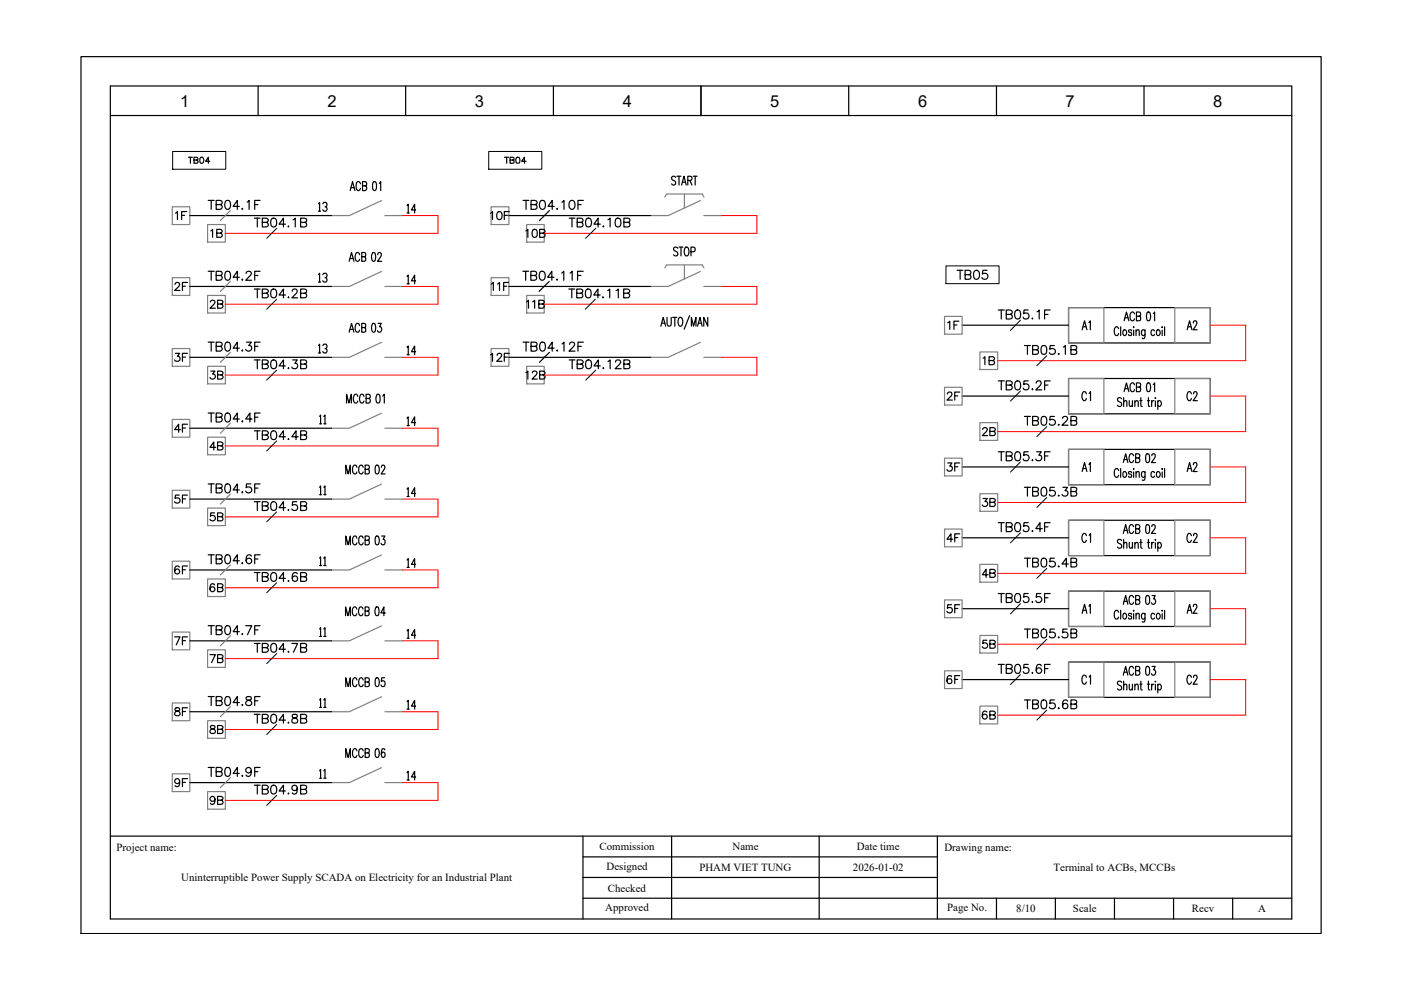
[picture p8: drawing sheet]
<svg xmlns="http://www.w3.org/2000/svg" width="297mm" height="210mm" viewBox="0 0 297 210" stroke-linecap="round" stroke-linejoin="round" font-family="sans-serif">
<!-- layer: Frame_text -->
<path d="M17.2 12h262.9v185.9h-262.9z" fill="none" stroke="#000" stroke-width=".25"/>
<!-- layer: 0 -->
<g fill="none" stroke="#000" stroke-width=".25">
<path d="M23.4 18.2h250.5v176.6h-250.5zM54.7 18.2v6.3M86 18.2v6.3M117.3 18.2v6.3M148.6 18.2v6.3M179.9 18.2v6.3M211.3 18.2v6.3M242.6 18.2v6.3M23.4 24.5h250.5M74.4 39.8h.6M76.4 39a.5 .5 0 0 0-.6-.5 .5 .5 0 0 0-.3 .7v.5a.5 .5 0 0 0 .3 .7 .5 .5 0 0 0 .6-.5M76.9 39.4l.7-.1 .2-.2-.2-.5-.7-.1v1.9l.7-.1 .2-.5-.4-.4"/>
<path d="M79.1 38.6l.4-.1a1.48 1.48 0 0 1 0 1.9h-.1a1.63 1.63 0 0 1-.3-1.8zM80.4 38.9l.3-.4v1.9M143.2 37.6a.45 .45 0 0 0-.6-.2 .45 .45 0 0 0-.2 .6l.6 .3a.47 .47 0 0 1 .2 .8 .47 .47 0 0 1-.8-.1M143.5 37.4h.9M144 37.4v1.8M144.5 39.2l.5-1.8 .5 1.8M144.7 38.6h.6M145.8 38.3l.8-.1 .1-.3-.1-.4-.8-.1v1.8M146.2 38.3l.5 .9M147 37.4h.8M147.4 37.4v1.8M74 55.4l.5-1.9 .5 1.9"/>
<path d="M74.2 40.4l.5-1.9 .6 1.9M74.2 54.8h.7M76.2 54a.43 .43 0 0 0-.2-.4 .43 .43 0 0 0-.4 0 1.32 1.32 0 0 0 .1 1.8 .45 .45 0 0 0 .5-.4M76.7 54.4h.5l.3-.1-.1-.7-.7-.1v1.9h.5l.3-.3a.45 .45 0 0 0-.3-.7M79 53.6h.5l.2 .7a.84 .84 0 0 1-.6 1.1 1.46 1.46 0 0 1-.1-1.8zM80.1 54l.1-.3a.42 .42 0 0 1 .6 0 .42 .42 0 0 1 0 .6l-.8 1.1h.9M143.7 52.6a.46 .46 0 0 0-.6-.2 .46 .46 0 0 0-.2 .6l.6 .4a.48 .48 0 0 1 .1 .8 .48 .48 0 0 1-.8-.2M144 52.4h.8M144.4 52.4v1.9M145.3 52.5l.1-.1a1.04 1.04 0 0 1 .6 1.6l-.3 .3a1.04 1.04 0 0 1-.5-1.7zM146.5 53.4l.8-.1 .1-.3-.1-.5-.8-.1v1.9M44.1 72.5h1.3"/>
<path d="M44.8 72.5v2M45.8 73.4l1.1-.1 .2-.2-.2-.5-1.1-.1v2h.8l.5-.4a.52 .52 0 0 0-.5-.7M47.9 72.6a.61 .61 0 0 1 .9 .3 .96 .96 0 0 1-.6 1.6 1.27 1.27 0 0 1-.3-1.9zM50.7 73.8h-1.3l.9-1.3v2M52.3 72.5h1l-.6 .8a.64 .64 0 0 1 .6 .9 .64 .64 0 0 1-1.1 0l-.1-.1M54 73.4h.7M55.1 72.5h-1.1v2M74 70.4l.5-1.8 .5 1.8M74.2 69.8h.7M76.2 69a.43 .43 0 0 0-.2-.4 .43 .43 0 0 0-.4 .1 1.32 1.32 0 0 0 .1 1.7 .45 .45 0 0 0 .5-.4M76.7 69.5h.5l.3-.2-.1-.6-.7-.1v1.8h.5l.3-.3a.45 .45 0 0 0-.3-.6M79 68.7h.5l.2 .7a.84 .84 0 0 1-.6 1 1.46 1.46 0 0 1-.1-1.7z"/>
<path d="M80.2 68.6h.6l-.3 .7a.54 .54 0 0 1 .4 .7 .54 .54 0 0 1-.8 .3l-.1-.2M110.9 72.5h1.3M111.5 72.5v2M112.6 73.4l1.1-.1 .2-.2-.2-.5-1.1-.1v2h.8l.5-.4a.52 .52 0 0 0-.5-.7M114.7 72.6a.61 .61 0 0 1 .9 .3 .96 .96 0 0 1-.7 1.6 1.27 1.27 0 0 1-.2-1.9zM116.5 74.7l-2.1 2.1M117.5 73.8h-1.3l.9-1.3v2M118.1 74.3h.1l-.1 .2zM119.2 72.9l.4-.4v2M120.8 73l.3-.5 .6 .2a.6 .6 0 0 1-.1 .8l-1 1h1.3M122.5 73.4h.8M123.7 72.5h-1.2v2"/>
<path d="M140.1 69.2l.5-1.9 .5 1.9M140.3 68.5h.7M141.4 67.3l.1 1.6a.41 .41 0 0 0 .4 .3 .41 .41 0 0 0 .4-.3v-1.6M142.6 67.3h.9M143.1 67.3v1.9M144 67.4l.1-.1a1.04 1.04 0 0 1 .5 1.6l-.2 .3a1.04 1.04 0 0 1-.5-1.7zM146.2 66.9l-1.1 2.9M146.6 69.2v-1.9l.5 1.9 .5-1.9v1.9M147.9 69.2l.5-1.9 .5 1.9M148.1 68.5h.6M150.1 67.3v1.9l-.9-1.9v1.9M237.2 69.7l-.3-.4a.99 .99 0 0 0-.5 1.6l.2 .2h.3l.3-.4"/>
<path d="M237.6 69.3v1.8M238.2 70a.59 .59 0 0 1 .7 .4 .59 .59 0 0 1-.4 .7l-.4-.2v-.5zM238.3 68l.5-1.8 .5 1.8M238.5 67.4h.6M239.9 70.2l-.2-.3-.4 .1v.3l.5 .2 .1 .4-.2 .2h-.4v-.2M240.4 69.3v.2zM240.4 70v1.1M240.5 66.6a.42 .42 0 0 0-.2-.4 .42 .42 0 0 0-.5 0 1.35 1.35 0 0 0 .2 1.8 .45 .45 0 0 0 .5-.4M240.9 70.3l.3-.4 .3 .1v1.1M240.9 69.9v1.2M240.9 67h.8l.1-.7-.3-.1h-.6v1.8h.6l.3-.2v-.6l-.3-.2M242.8 69.9l-.1 1.7-.2 .2-.3-.1"/>
<path d="M242.8 70.2l-.2-.2a.58 .58 0 0 0-.7 .3 .58 .58 0 0 0 .3 .8h.3l.3-.2M243.2 66.2h.4a1.31 1.31 0 0 1 0 1.8h-.2a1.18 1.18 0 0 1-.3-1.5zM244.5 66.5l.3-.3v1.8M244.8 70.2l-.1-.2a.58 .58 0 0 0-.7 .3 .58 .58 0 0 0 .2 .8h.3l.3-.2M245.3 70a.59 .59 0 0 1 .7 .4 .59 .59 0 0 1-.4 .7l-.4-.2v-.5zM246.4 69.3v.2zM246.4 70v1.1M246.9 69.3v1.8M73.5 85.5v-1.9l.5 1.9 .5-1.9v1.9M75.7 99.1a.43 .43 0 0 0-.2-.4 .43 .43 0 0 0-.5 0 1.32 1.32 0 0 0 .1 1.8 .45 .45 0 0 0 .6-.4M75.8 84.1a.43 .43 0 0 0-.2-.5 .43 .43 0 0 0-.4 .1 1.32 1.32 0 0 0 .1 1.8 .45 .45 0 0 0 .5-.5M77 99.1a.43 .43 0 0 0-.2-.4 .43 .43 0 0 0-.5 0 1.32 1.32 0 0 0 .1 1.8 .45 .45 0 0 0 .6-.4"/>
<path d="M77.2 84.1a.43 .43 0 0 0-.3-.5 .43 .43 0 0 0-.4 .1 1.32 1.32 0 0 0 .1 1.8 .45 .45 0 0 0 .6-.5M77.4 99.5h.6l.3-.2-.1-.6-.8-.1v1.9h.6l.3-.4a.45 .45 0 0 0-.3-.6M77.6 84.5l.8-.1 .1-.3-.1-.4-.8-.1v1.9l.8-.1 .1-.5-.3-.4M79.7 98.7h.5l.2 .7a.84 .84 0 0 1-.5 1.1 .85 .85 0 0 1-.4-1.1zM79.9 83.7l.3-.1a1.17 1.17 0 0 1 .3 1.5l-.1 .3-.3 .1a1.46 1.46 0 0 1-.2-1.8zM80.8 99.1l.3-.5 .4 .1 .1 .5-.8 1.3h.8M81.1 84l.4-.4v1.9M237.2 99.8l-.3-.5a.99 .99 0 0 0-.5 1.7l.2 .2h.3l.3-.4M237.6 99.3v1.9M237.8 84.6a.46 .46 0 0 0-.6-.3 .46 .46 0 0 0-.2 .6l.7 .5 .1 .5a.51 .51 0 0 1-.9 0M238.2 98.1l.5-1.9 .4 1.9M238.2 85.3l.3-.4 .4 .1v1.2"/>
<path d="M238.2 84.3v1.9M238.3 83l.5-1.8 .5 1.8M238.3 97.4h.7M238.5 82.4h.6M239.4 84.9l.1 1.2 .3 .1 .3-.4M240.1 84.9v1.3M240.4 96.6l-.4-.4a1.04 1.04 0 0 0-.5 1.6l.3 .3h.2l.4-.5M240.4 99.3v.2zM240.5 81.6a.42 .42 0 0 0-.2-.4 .42 .42 0 0 0-.5 .1 1.35 1.35 0 0 0 .2 1.7 .45 .45 0 0 0 .5-.4M240.6 85.3l.3-.4 .3 .1 .1 1.2M240.6 84.9v1.3M240.8 97.1l.7-.1 .2-.2-.2-.5-.7-.1v1.9l.7-.1 .2-.6-.4-.3"/>
<path d="M240.9 100v1.2M240.9 82.1l.8-.1 .1-.6-.3-.2h-.6v1.8h.6l.3-.1v-.7l-.3-.1M241.7 84.9h.4M241.9 84.3v1.5v.3l.3 .1M242.8 100l-.1 1.7-.2 .1h-.3M243.1 96.3l.3-.1a.85 .85 0 0 1 .3 1.1l-.1 .7-.4 .1a1.65 1.65 0 0 1-.1-1.8zM243.2 81.3l.4-.1a1.31 1.31 0 0 1 0 1.8h-.2a1.18 1.18 0 0 1-.3-1.5zM243.3 84.9h.4M243.5 84.3v1.5v.3l.3 .1M244.2 84.9v1.3M244.2 96.6a.39 .39 0 0 1 .5-.4 .39 .39 0 0 1 .2 .6l-.8 1.3h.9M244.5 81.5l.3-.3v1.8"/>
<path d="M244.7 84.9a.44 .44 0 0 0-.5 .6M245 84.3v.2zM245 85v1.2M245.5 85.2l.1-.2a.58 .58 0 0 1 .7 .4 .58 .58 0 0 1-.3 .7l-.3 .1-.2-.3M245.5 84.9v1.9M246.4 99.3v.2zM246.9 99.3v1.9M44.1 102.6h1.3M44.8 102.6v1.9M45.8 103.5l1.1-.1 .2-.2-.2-.5-1.1-.1v1.9h.8l.5-.4a.52 .52 0 0 0-.5-.6M47.9 102.7a.61 .61 0 0 1 .9 .3 .96 .96 0 0 1-.6 1.5 1.27 1.27 0 0 1-.3-1.8zM50.7 103.9h-1.3l.9-1.3v1.9"/>
<path d="M53.2 102.6h-.9l-.1 .8a.67 .67 0 0 1 1 0 .67 .67 0 0 1-.1 1 .67 .67 0 0 1-1-.3M54 103.5h.7M55.1 102.6h-1.1v1.9M73.3 100.5v-1.9l.5 1.9 .5-1.9v1.9M73.3 115.5v-1.8l.5 1.8 .5-1.8v1.8M75.7 114.1a.43 .43 0 0 0-.2-.4 .43 .43 0 0 0-.5 0 1.32 1.32 0 0 0 .1 1.8 .45 .45 0 0 0 .6-.4M77 114.1a.43 .43 0 0 0-.2-.4 .43 .43 0 0 0-.5 0 1.32 1.32 0 0 0 .1 1.8 .45 .45 0 0 0 .6-.4M77.4 114.5h.6l.3-.1-.1-.7h-.8v1.8h.6l.3-.3a.45 .45 0 0 0-.3-.7M79.7 113.7h.5l.2 .8a.84 .84 0 0 1-.5 1 .85 .85 0 0 1-.4-1zM80.9 113.7h.7l-.4 .7a.55 .55 0 0 1 .4 .7 .55 .55 0 0 1-.7 .3l-.1-.2M237.8 114.6a.46 .46 0 0 0-.6-.2 .46 .46 0 0 0-.2 .6l.7 .4 .1 .6a.51 .51 0 0 1-.9 0M238.2 113.1l.5-1.9 .4 1.9"/>
<path d="M238.2 100.1a.59 .59 0 0 1 .7 .4 .59 .59 0 0 1-.4 .7l-.4-.2v-.5zM238.2 115.3l.3-.3 .4 .1v1.1M238.2 114.4v1.8M238.3 112.5h.7M239.4 115l.1 1.1 .3 .1 .3-.3M239.9 100.2l-.2-.2-.4 .1v.3l.5 .2 .1 .4-.2 .2-.4-.1v-.1M240.1 115v1.2M240.4 111.7l-.4-.5a1.04 1.04 0 0 0-.5 1.6l.3 .3h.2l.4-.4M240.4 100.1v1.1M240.6 115.3l.3-.3 .3 .1 .1 1.1M240.6 115v1.2M240.8 112.1l.7-.1 .2-.3-.2-.4-.7-.1v1.9l.7-.1 .2-.5-.4-.4"/>
<path d="M240.9 100.3l.3-.3 .3 .1v1.1M241.7 115h.4M241.9 114.4v1.5v.2l.3 .1M242.8 100.2l-.2-.1a.58 .58 0 0 0-.7 .3 .58 .58 0 0 0 .3 .7l.3 .1 .3-.2M243.1 111.3l.3-.1a.85 .85 0 0 1 .3 1.1l-.1 .7-.4 .1a1.65 1.65 0 0 1-.1-1.8zM243.3 115h.4M243.5 114.4v1.5v.2l.3 .1M244.2 115v1.2M244.2 111.7a.41 .41 0 0 1 .6-.4 .41 .41 0 0 1 .1 .7l-.8 1.1h.9M244.7 115a.44 .44 0 0 0-.5 .5M244.8 100.2l-.1-.1a.58 .58 0 0 0-.7 .3 .58 .58 0 0 0 .2 .7l.3 .1 .3-.2M245 114.4v.1z"/>
<path d="M245 115.1v1.1M245.3 100.1a.59 .59 0 0 1 .7 .4 .59 .59 0 0 1-.4 .7l-.4-.2v-.5zM245.5 115.3l.1-.2a.58 .58 0 0 1 .7 .3 .58 .58 0 0 1-.3 .7l-.3 .1-.2-.2M245.5 115v1.9M246.4 100.1v1.1M73.3 130.5v-1.8l.5 1.8 .5-1.8v1.8M75.6 129.1a.43 .43 0 0 0-.2-.4 .43 .43 0 0 0-.4 .1 1.32 1.32 0 0 0 .1 1.7 .45 .45 0 0 0 .5-.4M76.9 129.1a.43 .43 0 0 0-.2-.4 .43 .43 0 0 0-.4 .1 1.32 1.32 0 0 0 .1 1.7 .45 .45 0 0 0 .5-.4M77.4 129.6h.6l.2-.2-.1-.6-.7-.1v1.8h.6l.3-.3a.45 .45 0 0 0-.3-.6M79.7 128.8h.5l.2 .7a.84 .84 0 0 1-.5 1 1.46 1.46 0 0 1-.2-1.7zM81.7 129.9h-.9l.6-1.2v1.8M237.2 129.8l-.3-.4a.99 .99 0 0 0-.5 1.6l.2 .3h.3l.3-.5"/>
<path d="M237.6 129.4v1.9M238.2 128.1l.5-1.8 .4 1.8M238.2 130.1a.58 .58 0 0 1 .7 .4 .58 .58 0 0 1-.2 .7l-.3 .1-.3-.3v-.5zM238.3 127.5h.7M239.9 130.3l-.2-.3-.4 .1v.2v.2l.6 .2v.5l-.4 .1-.2-.3M240.4 126.7l-.4-.4a1.04 1.04 0 0 0-.5 1.6l.3 .2h.2l.4-.4M240.4 129.4v.2zM240.4 130.1v1.2M240.8 127.2l.7-.1 .2-.3-.2-.4-.7-.1v1.8l.7-.1 .2-.5-.4-.3M240.9 130.4l.3-.4 .3 .1v1.2M240.9 130v1.3M242.8 130l-.1 1.7-.2 .2-.3-.1"/>
<path d="M242.8 130.3l-.3-.3a.62 .62 0 0 0-.5 .6 .62 .62 0 0 0 .5 .7l.3-.3M243.1 126.4l.3-.1a.85 .85 0 0 1 .3 1l-.1 .7-.4 .1a1.65 1.65 0 0 1-.1-1.7zM244.2 126.3h.7l-.3 .7a.53 .53 0 0 1 .4 .7 .53 .53 0 0 1-.8 .3l-.1-.2M244.8 130.3l-.3-.3a.62 .62 0 0 0-.5 .6 .62 .62 0 0 0 .5 .7l.3-.3M245.3 130.1a.58 .58 0 0 1 .7 .4 .58 .58 0 0 1-.2 .7l-.3 .1-.3-.3v-.5zM246.4 129.4v.2zM246.4 130.1v1.2M246.9 129.4v1.9M44.1 147.7h1.3M44.8 147.7v1.9M45.8 148.6l1.1-.1 .2-.3-.2-.4-1.1-.1v1.9h.8l.5-.4a.52 .52 0 0 0-.5-.6M47.9 147.8a.61 .61 0 0 1 .9 .3 .96 .96 0 0 1-.6 1.5 1.27 1.27 0 0 1-.3-1.8z"/>
<path d="M50.7 149h-1.3l.9-1.3v1.9M52.3 147.8a.38 .38 0 0 0 .2 .6 .67 .67 0 0 1 .7 .3 .67 .67 0 0 1 0 .8 .64 .64 0 0 1-.7 .1 .64 .64 0 0 1-.4-.6 1.12 1.12 0 0 1 1.1-.7l.1-.4a.78 .78 0 0 0-1-.1zM54 148.6h.7M55.1 147.7h-1.1v1.9M73.3 145.6v-1.9l.5 1.9 .5-1.9v1.9M75.7 144.2a.43 .43 0 0 0-.2-.4 .43 .43 0 0 0-.5 0 1.32 1.32 0 0 0 .1 1.8 .45 .45 0 0 0 .6-.5M75.7 159.2a.43 .43 0 0 0-.2-.4 .43 .43 0 0 0-.5 0 1.32 1.32 0 0 0 .1 1.8 .45 .45 0 0 0 .6-.4M77 144.2a.43 .43 0 0 0-.2-.4 .43 .43 0 0 0-.5 0 1.32 1.32 0 0 0 .1 1.8 .45 .45 0 0 0 .6-.5M77 159.2a.43 .43 0 0 0-.2-.4 .43 .43 0 0 0-.5 0 1.32 1.32 0 0 0 .1 1.8 .45 .45 0 0 0 .6-.4M77.4 144.6h.6l.3-.2-.1-.6-.8-.1v1.9h.6l.3-.4a.45 .45 0 0 0-.3-.6M77.4 159.6h.6l.3-.1-.1-.7-.8-.1v1.9h.6l.3-.3a.45 .45 0 0 0-.3-.7M79.7 143.8h.5l.2 .7a.84 .84 0 0 1-.5 1.1 .85 .85 0 0 1-.4-1.1z"/>
<path d="M79.7 158.8h.5l.2 .7a.84 .84 0 0 1-.5 1.1 .85 .85 0 0 1-.4-1.1zM81.5 143.7h-.6l-.1 .8 .1-.1a.45 .45 0 0 1 .7 .2v.3a.48 .48 0 0 1-.1 .6 .48 .48 0 0 1-.7-.1v-.2M81.6 159l-.4-.3a1.33 1.33 0 0 0-.3 1.6l.3 .3a.54 .54 0 0 0 .4-.6 .54 .54 0 0 0-.6-.5l-.2 .5M237.8 144.7a.46 .46 0 0 0-.6-.3 .46 .46 0 0 0-.2 .7l.7 .4 .1 .5a.51 .51 0 0 1-.9 0M238.2 143.2l.5-1.9 .4 1.9M238.2 145.4l.3-.3h.4v1.2M238.2 144.4v1.9M238.3 142.5h.7M239.4 145.1l.1 1.1 .3 .1 .3-.3M240.1 145.1v1.2M240.4 141.7l-.4-.4a1.04 1.04 0 0 0-.5 1.6l.3 .3h.2l.4-.5M240.6 145.4l.3-.3h.3l.1 1.2"/>
<path d="M240.6 145.1v1.2M240.8 142.2l.7-.1 .2-.3-.2-.4-.7-.1v1.9l.7-.1 .2-.6-.4-.3M241.7 145.1h.4M241.9 144.4v1.6v.2l.3 .1M243.1 141.4l.3-.1a.85 .85 0 0 1 .3 1.1l-.1 .7-.4 .1a1.65 1.65 0 0 1-.1-1.8zM243.3 145.1h.4M243.5 144.4v1.6v.2l.3 .1M244.2 145.1v1.2M244.2 141.3h.7l-.3 .7a.56 .56 0 0 1 .4 .7 .56 .56 0 0 1-.8 .4l-.1-.3M244.7 145.1a.44 .44 0 0 0-.5 .5M245 144.4v.2zM245 145.1v1.2"/>
<path d="M245.5 145.3l.1-.2a.58 .58 0 0 1 .7 .4 .58 .58 0 0 1-.3 .7l-.3 .1-.2-.3M245.5 145.1v1.8M23.4 177.3h250.5M73.3 160.6v-1.9l.5 1.9 .5-1.9v1.9M123.6 177.3v17.5M142.4 177.3v17.5M173.7 177.3v17.5M198.7 177.3v17.5M123.6 190.4h150.3M123.6 186h75.1M123.6 181.7h75.1M211.3 190.4v4.4"/>
<path d="M223.8 190.4v4.4M236.3 190.4v4.4M248.8 190.4v4.4M261.4 190.4v4.4"/>
</g>
<!-- layer: LINE -->
<path d="M36.6 32.1h11.3v3.8h-11.3zM103.6 32.1h11.3v3.8h-11.3zM200.6 56.4h11.2v3.7h-11.2z" fill="none" stroke="#000" stroke-width=".21"/>
<!-- layer: 0_TB_FEED THRU -->
<g fill="none" stroke="#808080" stroke-width=".25">
<path d="M80.9 42.5l-6.8 3.2h-3.8M80.9 57.6l-6.8 3.1h-3.8M81.6 45.7h3.7M145.1 41.1h-3.8l-.3 .7M145.1 56.2h-3.8l-.3 .6M148.5 42.5l-6.8 3.2h-3.7M148.5 57.6l-6.8 3.1h-3.7M149.2 45.7h3.8M149.3 41.8l-.4-.7h-3.8v3M149.3 56.8l-.4-.6h-3.8v3M48.8 74.7l-2.1 2.1M80.9 72.6l-6.8 3.2h-3.8"/>
<path d="M81.6 60.7h3.7M81.6 75.8h3.7M148.5 72.6l-6.8 3.2h-3.7M149.2 60.7h3.8M149.2 75.8h3.8M226.6 65.2h7.4v7.5h-7.4zM80.9 87.6l-6.8 3.2h-3.8M81.6 90.8h3.7M226.6 80.2h7.4v7.5h-7.4zM226.6 95.3h7.4v7.5h-7.4zM249.1 80.2h7.5v7.5h-7.5zM48.8 104.8l-2.1 2.1"/>
<path d="M80.9 102.6l-6.8 3.2h-3.8M80.9 117.7l-6.8 3.1h-3.8M81.6 105.8h3.7M226.6 110.3h7.4v7.5h-7.4zM249.1 110.3h7.5v7.5h-7.5zM80.9 132.7l-6.8 3.2h-3.8M81.6 120.8h3.7M81.6 135.9h3.7M226.6 125.3h7.4v7.5h-7.4zM249.1 125.3h7.5v7.5h-7.5zM48.8 149.8l-2.1 2.2M80.9 147.7l-6.8 3.2h-3.8"/>
<path d="M81.6 150.9h3.7M226.6 140.4h7.4v7.5h-7.4zM80.9 162.8l-6.8 3.1h-3.8M81.6 165.9h3.7"/>
</g>
<!-- layer: BLACK WIRE -->
<g fill="none" stroke="#000" stroke-width=".25">
<path d="M40.2 45.7h30.1M107.9 45.7h30.1M40.2 60.7h30.1M40.2 75.8h30.1M107.9 60.7h30.1M107.9 75.8h30.1M204 68.9h22.6M226.6 65.2h30v7.5h-30zM40.2 90.8h30.1M204 84h22.6M204 99h22.6M226.6 80.2h30v7.5h-30z"/>
<path d="M226.6 95.3h30v7.5h-30zM40.2 105.8h30.1M204 114h22.6M226.6 110.3h30v7.5h-30zM40.2 120.8h30.1M40.2 135.9h30.1M204 129.1h22.6M226.6 125.3h30v7.5h-30zM40.2 150.9h30.1M204 144.1h22.6M226.6 140.4h30v7.5h-30zM40.2 165.9h30.1"/>
</g>
<!-- layer: RED WIRE -->
<g fill="none" stroke="#f00" stroke-width=".21">
<path d="M85.3 45.7h7.6v3.8h-45.1M153 45.7h7.5v3.8h-45.1M85.3 60.7h7.6v3.8h-45.1M85.3 75.8h7.6v3.7h-45.1M153 60.7h7.5v3.8h-45.1M153 75.8h7.5v3.7h-45.1M256.6 68.9h7.5v7.6h-52.6M85.3 90.8h7.6v3.8h-45.1M256.6 84h7.5v7.5h-52.6M256.6 99h7.5v7.5h-52.6M85.3 105.8h7.6v3.8h-45.1M256.6 114h7.5v7.6h-52.6"/>
<path d="M85.3 120.8h7.6v3.8h-45.1M85.3 135.9h7.6v3.7h-45.1M256.6 129.1h7.5v7.5h-52.6M85.3 150.9h7.6v3.8h-45.1M256.6 144.1h7.5v7.5h-52.6M85.3 165.9h7.6v3.8h-45.1"/>
</g>
<g font-size="5.3">
<text x="255.1" y="71.3" transform="rotate(-90 255.1 71.3)">A2</text>
<text x="210.6" y="84">TB05.2F</text>
<text x="52.9" y="94.5">TB04.4B</text>
<text x="255.1" y="101.2" transform="rotate(-90 255.1 101.2)">A2</text>
<text x="216.3" y="106.5">TB05.3B</text>
<text x="210.6" y="129.1">TB05.5F</text>
<text x="250.8" y="146.4">C2</text>
<text x="52.9" y="169.7">TB04.9B</text>
</g>
<g font-size="4.9">
<text x="43.4" y="45.5">TB04.1F</text>
<text x="66.7" y="45.9">13</text>
<text x="85.4" y="46.2">14</text>
<text x="110.1" y="45.5">TB04.10F</text>
<text x="43.7" y="51.5">1B</text>
<text x="52.9" y="49.4">TB04.1B</text>
<text x="110.8" y="51.5">10B</text>
<text x="119.9" y="49.4">TB04.10B</text>
<text x="36" y="62.8">2F</text>
<text x="43.4" y="60.7">TB04.2F</text>
<text x="52.9" y="64.2">TB04.2B</text>
<text x="66.7" y="61">13</text>
<text x="85.4" y="61.4">14</text>
<text x="103.4" y="62.8">11F</text>
<text x="110.1" y="60.7">TB04.11F</text>
<text x="119.6" y="64.2">TB04.11B</text>
<text x="202.1" y="60.3">TB05</text>
<text x="43.7" y="66.7">2B</text>
<text x="110.8" y="66.7">11B</text>
<text x="210.6" y="68.8">TB05.1F</text>
<text x="232.5" y="71.3" transform="rotate(-90 232.5 71.3)">A1</text>
<text x="36" y="78">3F</text>
<text x="70.6" y="76.2" transform="rotate(-90 70.6 76.2)">13</text>
<text x="89.3" y="76.6" transform="rotate(-90 89.3 76.6)">14</text>
<text x="103" y="78">12F</text>
<text x="216.3" y="76.2">TB05.1B</text>
<text x="52.9" y="79.4">TB04.3B</text>
<text x="119.9" y="79.4">TB04.12B</text>
<text x="207.4" y="78.7">1B</text>
<text x="200" y="86.1">2F</text>
<text x="232.5" y="86.1" transform="rotate(-90 232.5 86.1)">C1</text>
<text x="250.8" y="86.1">C2</text>
<text x="36" y="92.8">4F</text>
<text x="43.4" y="90.7">TB04.4F</text>
<text x="85.4" y="91.4">14</text>
<text x="207.4" y="93.5">2B</text>
<text x="216.3" y="91.4">TB05.2B</text>
<text x="43.7" y="96.7">4B</text>
<text x="200" y="101.2">3F</text>
<text x="210.6" y="98.8">TB05.3F</text>
<text x="232.5" y="101.2" transform="rotate(-90 232.5 101.2)">A1</text>
<text x="36" y="108">5F</text>
<text x="85.4" y="106.5">14</text>
<text x="43.7" y="111.8">5B</text>
<text x="52.9" y="109.4">TB04.5B</text>
<text x="207.4" y="108.7">3B</text>
<text x="210.6" y="113.9">TB05.4F</text>
<text x="200" y="116.1">4F</text>
<text x="232.5" y="116.1" transform="rotate(-90 232.5 116.1)">C1</text>
<text x="250.8" y="116.1">C2</text>
<text x="43.4" y="120.7">TB04.6F</text>
<text x="52.9" y="124.5">TB04.6B</text>
<text x="85.4" y="121.4">14</text>
<text x="216.3" y="121.4">TB05.4B</text>
<text x="43.7" y="126.6">6B</text>
<text x="200" y="131.2">5F</text>
<text x="232.5" y="131.2" transform="rotate(-90 232.5 131.2)">A1</text>
<text x="250.8" y="131.2">A2</text>
<text x="36" y="137.9">7F</text>
<text x="43.4" y="135.8">TB04.7F</text>
<text x="85.4" y="136.5">14</text>
<text x="216.3" y="136.5">TB05.5B</text>
<text x="43.7" y="141.8">7B</text>
<text x="52.9" y="139.3">TB04.7B</text>
<text x="207.4" y="138.6">5B</text>
<text x="210.6" y="143.9">TB05.6F</text>
<text x="232.5" y="146.4" transform="rotate(-90 232.5 146.4)">C1</text>
<text x="36" y="153.1">8F</text>
<text x="52.9" y="154.5">TB04.8B</text>
<text x="89.3" y="151.7" transform="rotate(-90 89.3 151.7)">14</text>
<text x="207.4" y="153.8">6B</text>
<text x="216.3" y="151.3">TB05.6B</text>
<text x="36" y="167.9">9F</text>
<text x="43.4" y="165.8">TB04.9F</text>
<text x="85.4" y="166.5">14</text>
<text x="43.7" y="171.8">9B</text>
</g>
<g font-size="4.4">
<text x="39.2" y="36">TB04</text>
<text x="106.2" y="36">TB04</text>
<text x="36.3" y="47.6">1F</text>
<text x="103" y="47.6">10F</text>
<text x="200" y="70.9">1F</text>
<text x="43.7" y="81.5">3B</text>
<text x="110.8" y="81.5">12B</text>
<text x="36" y="122.8">6F</text>
<text x="207.4" y="123.5">4B</text>
<text x="200" y="146.1">6F</text>
<text x="43.7" y="156.6">8B</text>
</g>
<g font-size="4">
<text x="70.2" y="91" transform="rotate(-90 70.2 91)">11</text>
<text x="70.2" y="106.2" transform="rotate(-90 70.2 106.2)">11</text>
<text x="70.2" y="121" transform="rotate(-90 70.2 121)">11</text>
<text x="70.2" y="136.2" transform="rotate(-90 70.2 136.2)">11</text>
<text x="70.2" y="151.3" transform="rotate(-90 70.2 151.3)">11</text>
<text x="70.2" y="166.2" transform="rotate(-90 70.2 166.2)">11</text>
</g>
<g font-size="3.5">
<text x="38.2" y="22.6">1</text>
<text x="69.5" y="22.6">2</text>
<text x="100.7" y="22.6">3</text>
<text x="132.1" y="22.6">4</text>
<text x="163.3" y="22.6">5</text>
<text x="194.6" y="22.6">6</text>
<text x="225.9" y="22.6">7</text>
<text x="257.2" y="22.6">8</text>
</g>
<g font-size="2.3">
<text x="24.7" y="180.5">Project name:</text>
<text x="127.1" y="180.3">Commission</text>
<text x="128.6" y="184.4">Designed</text>
<text x="148.3" y="184.6">PHAM VIET TUNG</text>
<text x="155.3" y="180.2">Name</text>
<text x="180.8" y="184.6">2026-01-02</text>
<text x="181.7" y="180.2">Date time</text>
<text x="200.2" y="180.5">Drawing name:</text>
<text x="223.4" y="184.6">Terminal to ACBs, MCCBs</text>
<text x="38.4" y="186.8">Uninterruptible Power Supply SCADA on Electricity for an Industrial Plant</text>
<text x="128.9" y="189">Checked</text>
<text x="128.3" y="193.2">Approved</text>
<text x="200.8" y="193.2">Page No.</text>
<text x="215.5" y="193.4">8/10</text>
<text x="227.5" y="193.4">Scale</text>
<text x="252.7" y="193.4">Recv</text>
<text x="266.8" y="193.4">A</text>
</g>
</svg>
